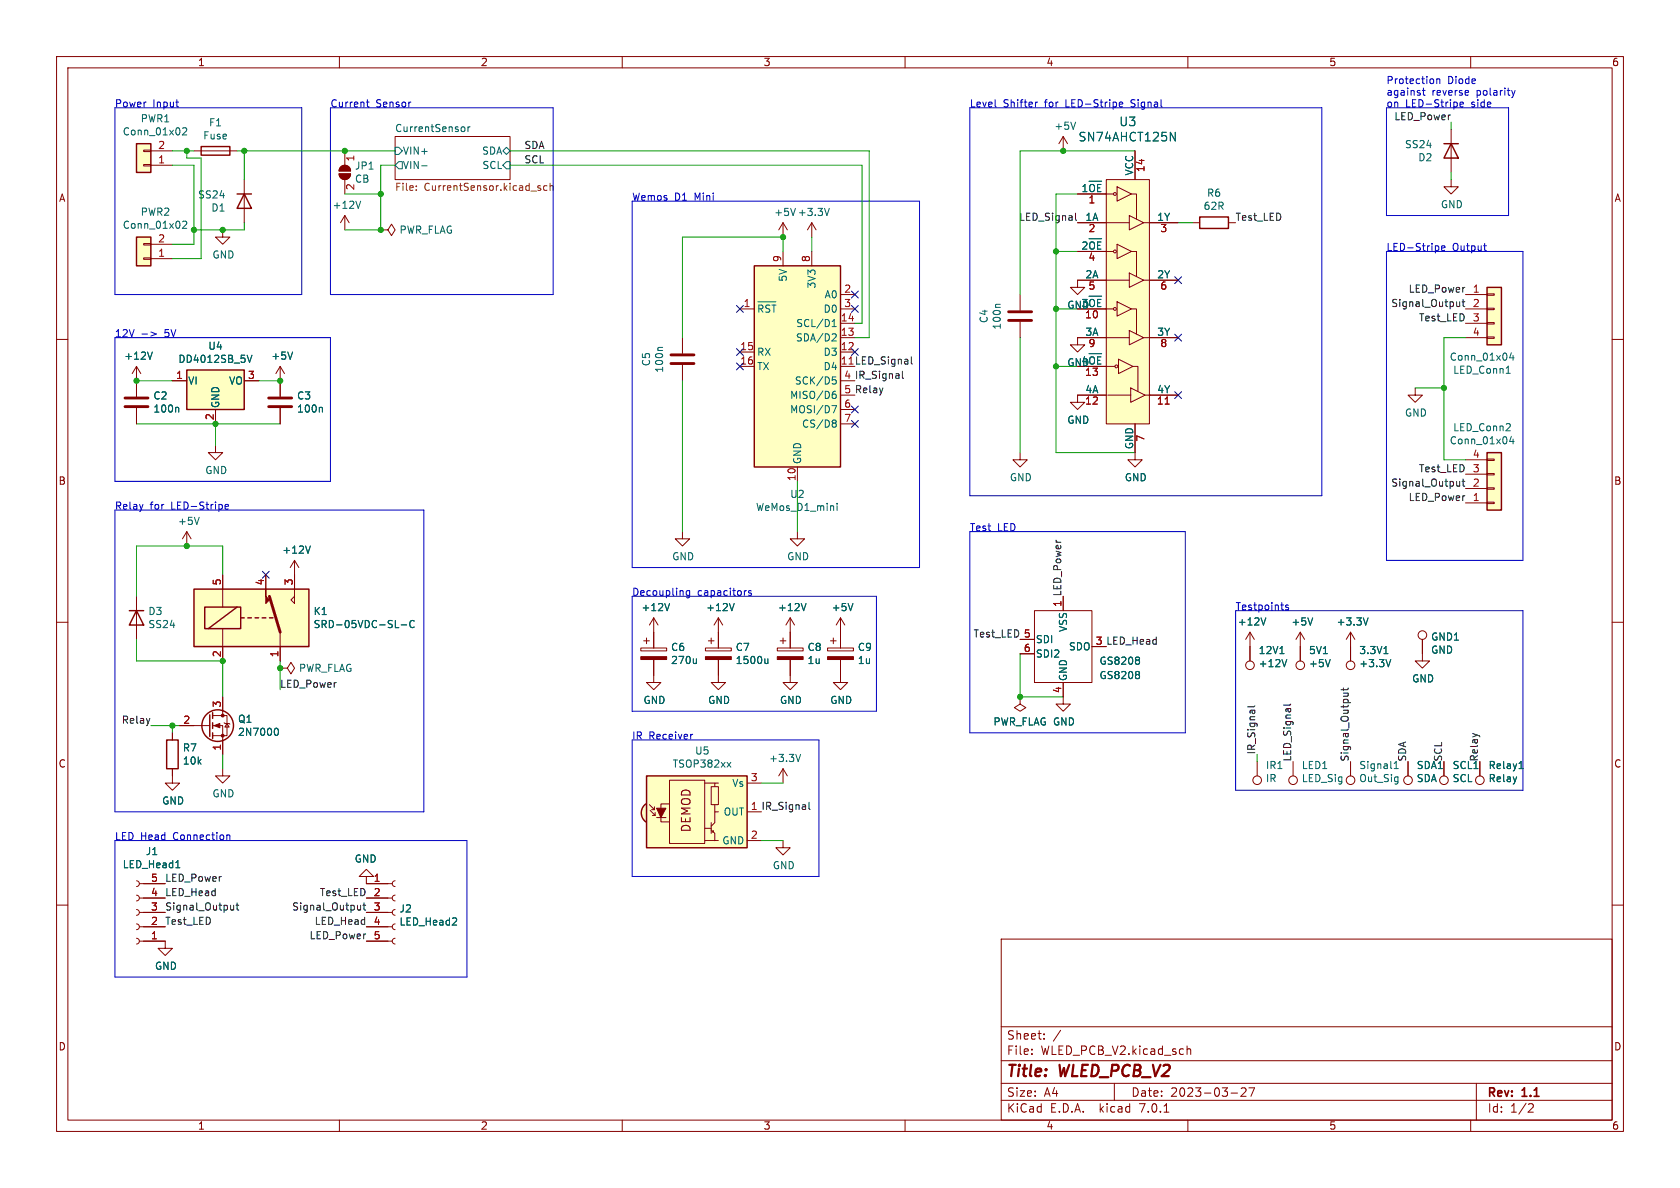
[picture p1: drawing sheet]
<svg xmlns="http://www.w3.org/2000/svg" width="297mm" height="210mm" viewBox="0 0 297 210" stroke-linecap="round" stroke-linejoin="round" font-family="sans-serif">
<g fill="none" stroke="#840000" stroke-width=".18">
<path d="M10 10h277v190h-277zM12 12h273v186h-273zM60 10v2M110 10v2M160 10v2M210 10v2M260 10v2M25.4 26.5h1.3v.3h-1.3zM25.4 29.1h1.3v.2h-1.3zM26.7 29.2h3.8M26.7 26.7h3.8M34.3 26.7h7.6"/>
<path d="M43.2 31.8v7.6M59.9 30.7h2.1a1.02 1.02 0 0 1-1 1 1.02 1.02 0 0 1-1.1-1zM60.3 29.5a1.02 1.02 0 0 1 1.1-.2 1.02 1.02 0 0 1 .6 .9h-2.1zM61 26.7v2.5M61 31.8v2.5M61 38.1v2.5M61 38.1l-.8 1.3M61 38.1l.7 1.3M69.8 24.1h20.4v7.7h-20.4zM138.4 39.4v2.5M138.4 39.4l-.7 1.2M138.4 39.4l.8 1.2"/>
<path d="M143.5 39.4v2.5M143.5 39.4l-.8 1.2M143.5 39.4l.8 1.2M188 24.1v2.6M188 24.1l-.8 1.3M188 24.1l.7 1.3M190.5 39.4h9.1M190.5 34.3h5.1M195.6 31.8h7.6v43.1h-7.6zM197.5 33l2.5 1.3-2.5 1.3zM199.6 38.1l2.6 1.3-2.6 1.2zM200 34.3h.9v4.4"/>
<path d="M200.7 26.7v5.1M202.1 39.4h1M203.2 39.4h5.1M210.8 39.4h1.3M217.2 39.4h1.2M256.5 31.8v1.2h1.3l-1.3 1.3-1.2-1.3h1.2M256.5 22.9v7.6M10 60h2M25.4 43.1h1.3v.2h-1.3zM25.4 45.6h1.3v.2h-1.3zM26.7 45.7h3.8M26.7 43.2h3.8"/>
<path d="M39.4 40.6v1.3h1.2l-1.2 1.3-1.3-1.3h1.3M67.3 40.6h1.3l.6-1 .6 1-.6 1.1-.6-1.1M67.3 40.6h.1M120.6 59.7v2.8M130.8 54.6h2.5M138.4 44.5v2.5M143.5 44.5v2.5M148.6 54.6h2.5M148.6 59.7h2.5M148.6 57.2h2.5M148.6 52.1h2.5M180.3 52.1v2.8"/>
<path d="M180.3 56.9v2.8M190.5 54.6h5.1M190.5 44.5h5.1M197.5 53.3l2.5 1.3-2.5 1.3zM197.5 43.2l2.5 1.3-2.5 1.2zM199.6 59.7h-9.1v1.3h1.3l-1.3 1.2-1.3-1.2h1.3M199.6 49.5h-9.1v1.3h1.3l-1.3 1.3-1.3-1.3h1.3M199.6 58.4l2.6 1.3-2.6 1.3zM199.6 48.3l2.6 1.2-2.6 1.3zM200 54.6h.9v4.5M200 44.5h.9v4.4M202.1 59.7h1"/>
<path d="M202.1 49.5h1M203.2 59.7h5.1M203.2 49.5h5.1M259.1 54.6h3.8M259.1 59.7h3.8M259.1 57.2h3.8M259.1 52.1h3.8M262.9 59.6h1.3v.2h-1.3zM262.9 57h1.3v.3h-1.3zM262.9 54.5h1.3v.2h-1.3zM262.9 51.9h1.3v.3h-1.3zM285 60h2"/>
<path d="M24.1 64.8l-.7 1.2M24.1 64.8v5.3M24.1 72.1v2.8M24.1 64.8l.8 1.2M30.5 67.3h2.5M38.1 78.7v1.3h1.3l-1.3 1.3-1.3-1.3h1.3M38.1 72.4v2.5M43.2 67.3h2.5M49.5 64.8v5.3M49.5 72.1v2.8M49.5 64.8l-.7 1.2M49.5 64.8l.8 1.2"/>
<path d="M120.6 64.5v2.8M130.8 62.2h2.5M130.8 64.8h2.5M148.6 67.3h2.5M148.6 62.2h2.5M148.6 69.9h2.5M148.6 72.4h2.5M148.6 74.9h2.5M190.5 64.8h5.1M195.6 69.9h-5.1v1.2h1.3l-1.3 1.3-1.3-1.3h1.3M195.8 69.9h4.1M197.7 63.5l2.6 1.3-2.6 1.2z"/>
<path d="M199.9 68.6l2.5 1.3-2.5 1.2zM200.3 64.8h.9v4.4M200.7 74.9v6.4h1.2l-1.2 1.3-1.3-1.3h1.3M202.3 69.9h6M250.2 68.6v1.3h1.3l-1.3 1.2-1.3-1.2h1.3M33 94l-.7 1.3M33 94v2.5M33 94l.8 1.3M52.1 99.1v7.6l-.7-.7 .7-.6M52.1 99.1l-.8 1.2M52.1 99.1l.7 1.2M120.6 94v1.3h1.3l-1.3 1.2-1.2-1.2h1.2"/>
<path d="M141 94v1.3h1.2l-1.2 1.2-1.3-1.2h1.3M141 82.6v2.5M180.3 80v1.3h1.3l-1.3 1.3-1.2-1.3h1.2M259.1 88.9h3.8M259.1 86.4h3.8M259.1 83.8h3.8M259.1 81.3h3.8M262.9 81.2h1.3v.2h-1.3zM262.9 83.7h1.3v.2h-1.3zM262.9 86.2h1.3v.3h-1.3zM262.9 88.8h1.3v.2h-1.3zM10 110h2"/>
<path d="M24.1 105.4v7.6M39.4 101.6v5.7M39.4 111.1v5.7M47 101.6v2.5M49.5 118.1h1.3l.6-1 .7 1-.7 1-.6-1M49.5 118.1h.1M49.5 111.8v5M113.3 114.6h4.6v.5h-4.6zM113.8 113.3h1M114.3 112.8v1M115.6 116.6v4.1h1.2l-1.2 1.2-1.3-1.2h1.3M115.6 109.2v5.4"/>
<path d="M115.6 109.2l-.8 1.3M115.6 109.2l.7 1.3M124.7 114.6h4.6v.5h-4.6zM125.2 113.3h1M125.7 112.8v1M127 116.6v4.1h1.3l-1.3 1.2-1.3-1.2h1.3M127 109.2l-.8 1.3M127 109.2v5.4M127 109.2l.8 1.3M137.4 114.6h4.6v.5h-4.6zM137.9 113.3h1M138.4 112.8v1"/>
<path d="M139.7 116.6v4.1h1.3l-1.3 1.2-1.3-1.2h1.3M139.7 109.2l-.8 1.3M139.7 109.2v5.4M139.7 109.2l.8 1.3M146.3 114.6h4.6v.5h-4.6zM146.8 113.3h1M147.3 112.8v1M148.6 116.6v4.1h1.3l-1.3 1.2-1.3-1.2h1.3M148.6 109.2v5.4M148.6 109.2l-.8 1.3M148.6 109.2l.8 1.3M180.3 113h2.6"/>
<path d="M180.3 115.6h2.6M182.9 108h10.1v12.7h-10.1zM188 105.4v2.6M193 114.3h2.6M221 111.8l-.8 1.2M221 111.8v5M221 111.8l.7 1.2M229.9 111.8v5M229.9 111.8l-.8 1.2M229.9 111.8l.7 1.2M238.8 111.8v5M238.8 111.8l-.8 1.2"/>
<path d="M238.8 111.8l.7 1.2M251.5 113v3.8h1.2l-1.2 1.3-1.3-1.3h1.3M285 110h2M30.5 135.9v2.5h1.2l-1.2 1.3-1.3-1.3h1.3M30.5 129.5v1.3M31.7 128.3h5.4M37.6 128.3h1.8v5.1M37.6 126.5h2.5v3.5h-2.5M39.4 135.9v1.3h1.2l-1.2 1.2-1.3-1.2h1.3M39.4 123.2v3.3M39.6 127.8l.2 .1h.7l.1 .1M40.1 127.9l.4 .6h-.7z"/>
<path d="M118.4 137.9h6.2v11.2h-6.2zM124.6 138.4h1.8M125.7 139.1h1.3v3.1h-1.3zM127 138.4h-.6v.7M132.1 138.4h2.5M138.4 135.9l-.7 1.3M138.4 135.9v2.5M138.4 135.9l.8 1.3M180.3 123.2v1.3l1.1 .6-1.1 .6-1-.6 1-.6M180.3 123.2h.1M188 120.7v3.8h1.2l-1.2 1.2-1.3-1.2h1.3M222.2 134.6v2.6"/>
<path d="M228.6 134.6v2.6M238.8 134.6v2.6M248.9 134.6v2.6M255.3 134.6v2.6M261.6 134.6v2.6M10 160h2M24.1 155.7l.4 .2 .1 .3-.1 .4-.4 .1M24.1 158.2l.4 .2 .1 .4-.1 .3-.4 .2M24.6 156.2h4.6M24.6 158.8h4.6M64.8 154.9h1.2l-1.2-1.2-1.3 1.2h1.3v1.3h4.5M64.8 158.8h4.5"/>
<path d="M69.8 158.2l-.3 .2-.2 .3 .2 .4 .3 .2M69.8 155.7l-.3 .1-.2 .4 .2 .4 .3 .1M114.8 142.2l.9 .9M114.9 143.3l.9 .8M115.2 143.1h.5M115.3 144.1h.5M115.7 142.6v.5M115.8 143.6v.5M116.1 144.5h1.6M118.4 142.1h-1.6v3.2h1.6M124.6 148.6h1.8M124.6 146.4h1.1"/>
<path d="M125.7 146.7l.7 .6v1.3h.6M125.7 145.4v1.9M126.1 146.8v.3h-.2M126.4 142.2v1.3M127 143.5h-.6v1.9l-.7 .7M132.1 148.6h2.5M132.1 143.5h2.5M138.4 148.6v1.3h1.3l-1.3 1.2-1.2-1.2h1.2M285 160h2M24.1 160.8l.4 .1 .1 .4-.1 .4-.4 .1M24.1 163.3l.4 .2 .1 .3-.1 .4-.4 .1M24.1 165.9l.4 .1 .1 .4-.1 .3-.4 .2"/>
<path d="M24.6 166.4h4.6v1.2h1.3l-1.3 1.3-1.3-1.3h1.3M24.6 161.3h4.6M24.6 163.8h4.6M64.8 161.3h4.5M64.8 163.8h4.5M64.8 166.4h4.5M69.8 165.9l-.3 .1-.2 .4 .2 .3 .3 .2M69.8 163.3l-.3 .2-.2 .3 .2 .4 .3 .1M69.8 160.8l-.3 .1-.2 .4 .2 .3 .3 .2M177 166h108v32h-108zM60 198v2M110 198v2"/>
<path d="M160 198v2M177 194.5h108M177 191.5h108M177 187.5h108M177 181.5h108M182.4 186.3v.1M182.4 185.5v.1M184.6 183.6v.1M184.6 182.8v.1M197 191.5v3M205.8 196.6h.8M209.9 184.9v1.5"/>
<path d="M209.9 185.5l.2-.1 .3 .1 .1 .9M210 198v2M217.6 193.2h1.2M219.4 192.4l.6-.1 .2 .1 .1 .3-.9 1.1h.9M220.8 192.3h1l-.7 1.5M260 198v2M261 191.5v6.5M270.4 195.1l.5 .1 .2 .3-1 1.1h1"/>
<circle cx="197.4" cy="64.8" r=".25"/>
<circle cx="221" cy="117.6" r=".76"/>
<circle cx="229.9" cy="117.6" r=".76"/>
<circle cx="238.8" cy="117.6" r=".76"/>
<circle cx="251.5" cy="112.3" r=".76"/>
<circle cx="222.2" cy="137.9" r=".76"/>
<circle cx="228.6" cy="137.9" r=".76"/>
<circle cx="238.8" cy="137.9" r=".76"/>
<circle cx="248.9" cy="137.9" r=".76"/>
<circle cx="255.3" cy="137.9" r=".76"/>
<circle cx="261.6" cy="137.9" r=".76"/>
</g>
<path d="M69.8 24.1h20.4v7.7h-20.4z" fill="#fff" stroke="#fff" stroke-width=".18"/>
<g fill="none" stroke="#006464" stroke-width=".18">
<path d="M32.3 22.7l.5-.1 .2 .3-.8 1h.8M32.3 39.2l.5-.1 .2 .4-.8 .9h.8M63.8 35.6l-.5 1.2M69.8 26h.7l.6 .7-.6 .6h-.7zM69.8 29.2l.7-.6h.6v1.2h-.6zM74.5 29.3h1M81.9 22.4l.3 .3v.3l-.3 .3M82.7 22.4v.9M83.1 22.4l-.4 .3M88.9 29.2l.6-.6h.7v1.2h-.7zM88.9 26.7l.6-.7 .7 .7-.7 .6zM146.6 36.8l-.4 1.3"/>
<path d="M190.2 21.6l-.5 1.3M192.5 32h2.3M206.9 23.4l.9 1.5v-1.5M134 53.4h3.2M134.9 54.2l-.3-.3h-.4v1.3M136.1 54l-.5-.1-.2 .3M136.5 53.9h.7M136.8 53.9v1.3M147.1 57.7h.7M147.1 56.8l.4-.3v1.2M147.3 59l.4 .1 .1 .3-.7 .9h.7M176.8 53.8h-.6l-.2 .2"/>
<path d="M192.5 52.4h2.3M192.5 42.2h2.3M26.9 62.2l-.4 1.3M31.4 72l.2 .2v.7M43.7 62.8l.4 1.3 .4-1.3M51.7 62.2l-.4 1.3M56.8 72l.2 .2v.7M117.1 61.4h-.6l-.2 .2M147.1 71.7h.8l-.5 1.3M147.2 66.6h.6M147.3 67.1h.3l.2 .3-.1 .4-.4 .1M147.4 69.7h.2l.2 .2v.4l-.4 .1"/>
<path d="M147.4 74.2h.2l.2 .3-.2 .3M147.4 74.8h.2M147.6 74.8l.2 .2v.3l-.2 .2h-.2M147.7 69.2h-.3M192.5 62.5h2.3M266.3 66h.7M267.2 77.1l-.3 .9h.8M267.2 62.4l-.3 .9h.8M267.5 62.8v.9M267.5 77.6v.9M35.2 91.4l-.4 1.3M54.9 96.5l-.5 1.3"/>
<path d="M148 89v.1M148 89.4v.8M70.9 110.5h1M73.2 109.8a.6 .6 0 0 0-.8 .4 .6 .6 0 0 0 .6 .8l.2-.2M118.4 106.7l-.5 1.3M123.1 116.5v.8M123.1 117.2l-.2 .1M129.8 106.7l-.4 1.3M135.8 116.5v.8M135.8 117.2l-.4 .1M142.5 106.7l-.4 1.3M150.8 106.7l-.4 1.3"/>
<path d="M201.3 116.2l.2 .2-.2 .2M201.3 116.8l.2 .1-.2 .5M201.3 118.8l.2 .1-.2 .3M201.3 119.3l.2 .2-.2 .4M223.8 109.2l-.4 1.3M226.3 115.5h.7M227.5 116.6l-.4 1.3M232.1 109.2l-.5 1.3M235.2 116.6l-.5 1.3M241.9 109.2l-.5 1.3M244.7 115.5h.7M245.9 116.6l-.5 1.3"/>
<path d="M48.7 128.8l.1-.1a.68 .68 0 0 1 .4 .7 .68 .68 0 0 1-.4 .6l-.1-.1M128.5 134.8l.7 .8M129.2 134.8l-.7 .8M141.5 133.4l-.4 1.2M246.5 135.9h.7M246.5 135l.3-.4v1.3M268.5 135.9h.8M268.8 134.8l.1-.2v1.3M31.1 153.4h.7"/>
</g>
<path d="M73.6 33.5v.2M73.6 32.9v.1M95.2 33.2l.4 .1v.2l-.2 .2h-.2M95.2 32.8l.4 .1M96.7 32.9l-.4-.1-.2 .3 .1 .5h.5M97.2 32.9l.2-.1 .3 .1 .1 .8M97.2 32.4v1.3" fill="none" stroke="#725600" stroke-width=".18"/>
<g fill="#840000" stroke="#840000" stroke-width=".18">
<path d="M60.3 29.5a1.02 1.02 0 0 1 1.1-.2 1.02 1.02 0 0 1 .6 .9h-2.1z"/>
<path d="M59.9 30.7h2.1a1.02 1.02 0 0 1-1 1 1.02 1.02 0 0 1-1.1-1z"/>
<path d="M146.3 116.1h4.6v.5h-4.6z"/>
<path d="M37.8 128.3l1.1-.4v.8z"/>
<path d="M113.3 116.1h4.6v.5h-4.6z"/>
<path d="M47 104.1v1.3l.6 .6-.6 .7z"/>
<path d="M124.7 116.1h4.6v.5h-4.6z"/>
<path d="M137.4 116.1h4.6v.5h-4.6z"/>
<path d="M116.1 142.9h1.6l-.9 1.6z"/>
<circle cx="39.4" cy="130" r=".25"/>
<circle cx="39.4" cy="126.5" r=".25"/>
</g>
<g fill="#ffffc2" stroke="#ffffc2" stroke-width=".18">
<path d="M24.1 25.4h2.6v5.1h-2.6z"/>
<path d="M24.1 41.9h2.6v5.1h-2.6z"/>
<path d="M33 65.4h10.2v7h-10.2z"/>
<path d="M133.3 47h15.3v35.6h-15.3z"/>
<path d="M195.6 31.8h7.6v43.1h-7.6z"/>
<path d="M34.3 104.1h20.3v10.2h-20.3z"/>
<path d="M114 142.3l.2-.2 1.1 1.6-1.1 1.6a1.97 1.97 0 0 1-.2-3z"/>
<path d="M114.3 137.2h17.8v12.7h-17.8z"/>
<path d="M262.9 80h2.5v10.2h-2.5z"/>
<path d="M262.9 50.8h2.5v10.2h-2.5z"/>
</g>
<g fill="none" stroke="#840000" stroke-width=".25">
<path d="M24.1 25.4h2.6v5.1h-2.6zM35.6 25.9h5v1.5h-5zM41.9 34.3h2.5M43.2 34.3l1.2 2.5h-2.5zM212.1 38.4h5.1v2h-5.1zM255.3 25.4h2.5M256.5 25.4l1.3 2.5h-2.5zM24.1 41.9h2.6v5.1h-2.6zM133.3 47h15.3v35.6h-15.3zM262.9 50.8h2.5v10.2h-2.5zM33 65.4h10.2v7h-10.2zM262.9 80h2.5v10.2h-2.5z"/>
<path d="M22.9 108h2.5M24.1 108l1.3 2.5h-2.5zM34.3 104.1h20.3v10.2h-20.3zM36.2 107.3h6.3v3.8h-6.3zM41.9 107.3l-5.1 3.8M42.5 109.2h.7M43.8 109.2h.6M45.1 109.2h.6M46.4 109.2h.6M47.6 109.2h.7M29.5 130.8h2v5.1h-2zM37.1 126.4v3.8"/>
<path d="M37.6 126v1M37.6 127.8v1M37.6 129.5v1.1M114.3 137.2h17.8v12.7h-17.8zM114.2 142.1a1.97 1.97 0 0 0 0 3.2"/>
<circle cx="38.5" cy="128.3" r="2.79"/>
</g>
<path d="M178.3 56.6h4.1M178.3 55.1h4.1M22.1 71.9h4.1M22.1 70.4h4.1M47.5 71.9h4.1M47.5 70.4h4.1M118.6 64.3h4.1M118.6 62.7h4.1M47.6 105.4l1.9 6.4" fill="none" stroke="#840000" stroke-width=".51"/>
<path d="M206 71.4h.7" fill="none" stroke="#a90000" stroke-width=".18"/>
<g fill="none" stroke="#0f0f0f" stroke-width=".18">
<path d="M190.1 37.7v1.1l.2 .2M258.1 53.3v.9M258.1 54.1l-.2 .1-.3-.1M258.5 53.3h.5M258.7 52.9v1.1l.3 .2M159.5 65.6v1.1l.2 .2M161.1 63.1v1.1l.2 .2M258.1 85.1v.8M258.1 85.8l-.2 .1h-.3M258.5 85.1h.5M258.7 84.7v1.1l.3 .1M221.8 124.8l-.1 .1h-1.1"/>
<path d="M228.2 124.5l-.2 .1h-1.1M237.5 122.5h.8M237.5 121.6v.5M238.2 122.5l.1 .4M238.3 121.6l-.1 .3h-1.1M41.9 159.6v1.1l.3 .2M64.3 159.6v1.1l.3 .2M143 141.8v1.1l.2 .2M41.3 160.8l-.4 .1M41.3 160v.9M41.7 160h.5M63.7 160v.9"/>
<path d="M63.7 160.8l-.1 .1-.3-.1M64.2 160h.4"/>
</g>
<g fill="none" stroke="#0000c2" stroke-width=".18">
<path d="M20.3 19.1h33v33h-33zM31.1 18h.5M31.4 18.9h.2M58.4 19.1h39.4v33h-39.4zM64.8 18h.5M65 17.6v1.1l.3 .2M171.4 19.1h62.3v68.5h-62.3zM183.4 18l-.3 .3M197.9 18.5l.6-.1-.1-.3-.3-.1-.2 .2v.6h.5M245.1 19.1h21.6v19h-21.6zM251.5 16h.4M251.6 15.6v1.1l.3 .1"/>
<path d="M254 13.9v.9M254 14.1l.2-.2 .3 .1v.8M258.1 18.5l.6-.1v-.3l-.4-.1-.2 .2 .1 .6h.5M259.6 16.1v.2l-.6 .1M267.2 16l.3 .8M267.5 16.8l-.1 .4M267.8 16l-.3 .8M111.8 35.6h50.8v64.7h-50.8zM20.3 59.7h38.1v25.4h-38.1zM25.1 59.1h1M26.7 58.7l.9 .4-.9 .3M245.1 44.5h24.1v54.6h-24.1z"/>
<path d="M254.3 43.6v.6M254.8 43.9l.7-.1-.1-.3-.4-.1-.2 .2 .1 .6h.5M262.3 43.4h.5M262.6 44.3h.2M20.3 90.2h54.6v53.3h-54.6zM39.8 89.6l.6-.1-.1-.3h-.3l-.2 .1 .1 .7h.4M171.4 94h38.1v35.5h-38.1zM111.8 105.4h43.1v20.3h-43.1zM121.9 104.4v1l-.2 .3-.3-.1M121.9 104.5l-.3-.1-.3 .2 .1 .6h.5M131.8 104.4h.2M132.8 104.5l-.3-.1-.2 .2 .1 .2 .4 .1v.3h-.5"/>
<path d="M218.4 108h50.8v31.7h-50.8zM227.8 107l-.3-.1-.2 .2v.2l.5 .1v.3h-.5M111.8 130.8h33v24.1h-33zM122.5 129.8l-.3 .1M20.3 148.6h62.2v24.1h-62.2zM40.1 147.7l.2-.1h.3v.8"/>
</g>
<g fill="none" stroke="#009600" stroke-width=".18">
<path d="M30.5 26.7h3.8M30.5 29.2h3.8v14h-3.8M33 26.7v1.2h2.6v17.8h-5.1M41.9 26.7h27.9M43.2 39.4v1.2h-8.9M43.2 26.7v5.1M61 34.3h6.3M69.8 29.2h-2.5v11.4h-6.3M90.2 29.2h62.2v28h-1.3M90.2 26.7h63.5v33h-2.6M190.5 34.3h-3.8v45.7h14M200.7 26.7h-20.4v25.4"/>
<path d="M208.3 39.4h2.5M256.5 21.6v1.3M256.5 30.5v1.3M138.4 44.5v-2.6h-17.8v17.8M143.5 41.9v2.6M180.3 59.7v20.3M186.7 54.6h3.8M186.7 44.5h3.8M259.1 59.7h-3.8v21.6h3.8M24.1 74.9h25.4M24.1 67.3h6.4M38.1 74.9v3.8"/>
<path d="M45.7 67.3h3.8M120.6 67.3v26.7M186.7 64.8h3.8M250.2 68.6h5.1M141 85.1v8.9M24.1 113v3.8h15.3v6.4M39.4 101.6v-5.1h-15.3v8.9M49.5 116.8v5.1M180.3 115.6v7.6h7.7M26.7 128.3h5M30.5 128.3v1.2M39.4 133.4v2.5"/>
<path d="M134.6 138.4h3.8M222.2 133.4v1.2M134.6 148.6h3.8"/>
</g>
<g fill="none" stroke="#000084" stroke-width=".18">
<path d="M130.2 54l1.2 1.2M131.4 54l-1.2 1.2M150.5 54l1.2 1.2M150.5 51.5l1.2 1.2M151.7 54l-1.2 1.2M151.7 51.5l-1.2 1.2M207.7 48.9l1.2 1.2M207.7 59.1l1.2 1.2M208.9 48.9l-1.2 1.2M208.9 59.1l-1.2 1.2M130.2 64.2l1.2 1.2M130.2 61.6l1.2 1.2"/>
<path d="M131.4 64.2l-1.2 1.2M131.4 61.6l-1.2 1.2M150.5 74.3l1.2 1.2M150.5 71.8l1.2 1.2M150.5 61.6l1.2 1.2M151.7 74.3l-1.2 1.2M151.7 71.8l-1.2 1.2M151.7 61.6l-1.2 1.2M207.7 69.2l1.2 1.3M208.9 69.2l-1.2 1.3M46.4 101l1.2 1.2M47.6 101l-1.2 1.2"/>
</g>
<g fill="#009600" stroke="#009600" stroke-width=".18">
<circle cx="34.3" cy="40.6" r=".46"/>
<circle cx="33" cy="26.7" r=".46"/>
<circle cx="24.1" cy="67.3" r=".46"/>
<circle cx="49.5" cy="67.3" r=".46"/>
<circle cx="38.1" cy="74.9" r=".46"/>
<circle cx="49.5" cy="118.1" r=".46"/>
<circle cx="39.4" cy="116.8" r=".46"/>
<circle cx="30.5" cy="128.3" r=".46"/>
<circle cx="33" cy="96.5" r=".46"/>
<circle cx="67.3" cy="34.3" r=".46"/>
<circle cx="61" cy="26.7" r=".46"/>
<circle cx="43.2" cy="26.7" r=".46"/>
<circle cx="39.4" cy="40.6" r=".46"/>
<circle cx="67.3" cy="40.6" r=".46"/>
<circle cx="188" cy="26.7" r=".46"/>
<circle cx="186.7" cy="64.8" r=".46"/>
<circle cx="186.7" cy="54.6" r=".46"/>
<circle cx="186.7" cy="44.5" r=".46"/>
<circle cx="138.4" cy="41.9" r=".46"/>
<circle cx="180.3" cy="123.2" r=".46"/>
<circle cx="255.3" cy="68.6" r=".46"/>
</g>
<g font-size="2.8" fill="#840000">
<text x="178" y="190.8">Title:</text>
<text x="187.4" y="190.8">WLED_PCB_V2</text>
</g>
<g font-size="2.1" fill="#006464">
<text x="197.8" y="22.5">U3</text>
<text x="190.6" y="25.2">SN74AHCT125N</text>
</g>
<g font-size="2.1" fill="#840000">
<text x="122.3" y="147.2" transform="rotate(-90 122.3 147.2)">DEMOD</text>
<text x="178" y="183.9">Sheet:</text>
<text x="186.2" y="183.9">/</text>
<text x="178" y="186.6">File:</text>
<text x="184" y="186.6">WLED_PCB_V2.kicad_sch</text>
<text x="178" y="196.8">KiCad</text>
<text x="178" y="194">Size:</text>
<text x="184.6" y="194">A4</text>
<text x="185.7" y="196.8">E.D.A.</text>
<text x="194.4" y="196.8">kicad</text>
<text x="200" y="194">Date:</text>
<text x="201.5" y="196.8">7.0.1</text>
<text x="206.9" y="194">2023-03-27</text>
<text x="263" y="194.2">Rev:</text>
<text x="263" y="196.8">Id:</text>
<text x="267" y="196.8">1/2</text>
<text x="269.2" y="194.2">1.1</text>
</g>
<g font-size="1.8" fill="#840000">
<text x="35" y="11.8">1</text>
<text x="85" y="11.8">2</text>
<text x="135" y="11.8">3</text>
<text x="185" y="11.8">4</text>
<text x="235" y="11.8">5</text>
<text x="285" y="11.8">6</text>
<text x="10.4" y="35.8">A</text>
<text x="285.4" y="35.8">A</text>
<text x="10.3" y="85.8">B</text>
<text x="285.3" y="85.8">B</text>
<text x="10.3" y="135.8">C</text>
<text x="285.3" y="135.8">C</text>
<text x="10.3" y="185.8">D</text>
<text x="285.3" y="185.8">D</text>
<text x="35" y="199.8">1</text>
<text x="85" y="199.8">2</text>
<text x="135" y="199.8">3</text>
<text x="185" y="199.8">4</text>
<text x="235" y="199.8">5</text>
<text x="285" y="199.8">6</text>
</g>
<g font-size="1.8" fill="#0000c2">
<text x="245.1" y="14.9">Protection</text>
<text x="245.1" y="17">against</text>
<text x="253.2" y="17">reverse</text>
<text x="255.9" y="14.9">Diode</text>
<text x="261.1" y="17">polarity</text>
<text x="20.3" y="19.1">Power</text>
<text x="27" y="19.1">Input</text>
<text x="58.4" y="19.1">Current</text>
<text x="66.5" y="19.1">Sensor</text>
<text x="171.4" y="19.1">Level</text>
<text x="177.4" y="19.1">Shifter</text>
<text x="184.8" y="19.1">for</text>
<text x="188.5" y="19.1">LED-Stripe</text>
<text x="200.2" y="19.1">Signal</text>
<text x="245.1" y="19.1">on</text>
<text x="248.5" y="19.1">LED-Stripe</text>
<text x="260.2" y="19.1">side</text>
<text x="111.8" y="35.6">Wemos</text>
<text x="119.3" y="35.6">D1</text>
<text x="122.8" y="35.6">Mini</text>
<text x="245.1" y="44.5">LED-Stripe</text>
<text x="256.8" y="44.5">Output</text>
<text x="20.3" y="59.7">12V</text>
<text x="29.2" y="59.7">5V</text>
<text x="20.3" y="90.2">Relay</text>
<text x="26.6" y="90.2">for</text>
<text x="30.3" y="90.2">LED-Stripe</text>
<text x="171.4" y="94">Test</text>
<text x="176.4" y="94">LED</text>
<text x="111.8" y="105.4">Decoupling</text>
<text x="123.3" y="105.4">capacitors</text>
<text x="218.4" y="108">Testpoints</text>
<text x="111.8" y="130.8">IR Receiver</text>
<text x="20.3" y="148.6">LED Head</text>
<text x="30.7" y="148.6">Connection</text>
</g>
<g font-size="1.8" fill="#006464">
<text x="24.8" y="21.8">PWR1</text>
<text x="36.9" y="22.5">F1</text>
<text x="69.8" y="23.4">CurrentSensor</text>
<text x="186.3" y="23.1">+5V</text>
<text x="21.6" y="24.1">Conn_01x02</text>
<text x="35.9" y="24.8">Fuse</text>
<text x="71.2" y="27.5">VIN+</text>
<text x="85.1" y="27.5">SDA</text>
<text x="248.3" y="26.4">SS24</text>
<text x="250.7" y="28.7">D2</text>
<text x="35" y="35.2">SS24</text>
<text x="62.7" y="30.1">JP1</text>
<text x="62.7" y="32.4">CB</text>
<text x="71.2" y="30">VIN-</text>
<text x="85.2" y="30">SCL</text>
<text x="191.1" y="34">1~{OE}</text>
<text x="200.4" y="31.1" transform="rotate(-90 200.4 31.1)">VCC</text>
<text x="213.3" y="34.9">R6</text>
<text x="21.6" y="40.6">Conn_01x02</text>
<text x="24.8" y="38.3">PWR2</text>
<text x="37.3" y="37.6">D1</text>
<text x="58.7" y="37.1">+12V</text>
<text x="70.6" y="41.5">PWR_FLAG</text>
<text x="136.8" y="38.3">+5V +3.3V</text>
<text x="191.8" y="39.1">1A</text>
<text x="204.5" y="39.1">1Y</text>
<text x="212.7" y="37.2">62R</text>
<text x="254.7" y="37">GND</text>
<text x="37.5" y="45.9">GND</text>
<text x="191.1" y="44.2">2~{OE}</text>
<text x="139.3" y="49.9" transform="rotate(-90 139.3 49.9)">5V</text>
<text x="144.3" y="51.1" transform="rotate(-90 144.3 51.1)">3V3</text>
<text x="145.7" y="52.9">A0</text>
<text x="191.8" y="49.3">2A</text>
<text x="204.5" y="49.3">2Y</text>
<text x="133.9" y="56">~{RST}</text>
<text x="140.6" y="58">SCL/D1</text>
<text x="145.5" y="55.4">D0</text>
<text x="174.8" y="57.2" transform="rotate(-90 174.8 57.2)">C4</text>
<text x="177.1" y="58.3" transform="rotate(-90 177.1 58.3)">100n</text>
<text x="188.6" y="54.7">GND</text>
<text x="191.1" y="54.4">3~{OE}</text>
<text x="191.8" y="59.4">3A</text>
<text x="204.5" y="59.4">3Y</text>
<text x="21.9" y="63.7">+12V</text>
<text x="31.5" y="64.3">DD4012SB_5V</text>
<text x="36.8" y="62">U4</text>
<text x="47.9" y="63.7">+5V</text>
<text x="115.1" y="64.8" transform="rotate(-90 115.1 64.8)">C5</text>
<text x="117.4" y="66" transform="rotate(-90 117.4 66)">100n</text>
<text x="133.9" y="63.1">RX</text>
<text x="133.9" y="65.6">TX</text>
<text x="140.6" y="60.5">SDA/D2</text>
<text x="145.5" y="65.6">D4</text>
<text x="145.5" y="63.1">D3</text>
<text x="188.6" y="64.9">GND</text>
<text x="191.1" y="64.5">4~{OE}</text>
<text x="256.2" y="63.9">Conn_01x04</text>
<text x="27.1" y="70.8">C2</text>
<text x="33.3" y="68.1">VI</text>
<text x="40.4" y="68.1">VO</text>
<text x="52.5" y="70.8">C3</text>
<text x="139.5" y="70.7">MISO/D6</text>
<text x="140.4" y="68.1">SCK/D5</text>
<text x="191.8" y="69.6">4A</text>
<text x="204.5" y="69.6">4Y</text>
<text x="256.8" y="66.2">LED_Conn1</text>
<text x="27.1" y="73.1">100n</text>
<text x="38.9" y="72.1" transform="rotate(-90 38.9 72.1)">GND</text>
<text x="52.5" y="73.1">100n</text>
<text x="139.5" y="73.2">MOSI/D7</text>
<text x="141.7" y="75.8">CS/D8</text>
<text x="188.6" y="75.1">GND</text>
<text x="248.3" y="73.8">GND</text>
<text x="256.8" y="76.4">LED_Conn2</text>
<text x="36.2" y="84">GND</text>
<text x="141.8" y="82" transform="rotate(-90 141.8 82)">GND</text>
<text x="200.4" y="79.5" transform="rotate(-90 200.4 79.5)">GND</text>
<text x="256.2" y="78.7">Conn_01x04</text>
<text x="139.6" y="88.2">U2</text>
<text x="178.5" y="85.2">GND</text>
<text x="198.8" y="85.2">GND</text>
<text x="31.4" y="93">+5V</text>
<text x="133.6" y="90.5">WeMos_D1_mini</text>
<text x="49.8" y="98">+12V</text>
<text x="118.8" y="99.2">GND</text>
<text x="139.1" y="99.2">GND</text>
<text x="26.2" y="108.9">D3</text>
<text x="26.2" y="111.2">SS24</text>
<text x="55.4" y="108.9">K1</text>
<text x="55.4" y="111.2">SRD-05VDC-SL-C</text>
<text x="113.3" y="108.2">+12V</text>
<text x="124.8" y="108.2">+12V</text>
<text x="137.5" y="108.2">+12V</text>
<text x="147" y="108.2">+5V</text>
<text x="183.1" y="113.9">SDI</text>
<text x="188.8" y="111.8" transform="rotate(-90 188.8 111.8)">VSS</text>
<text x="218.8" y="110.7">+12V</text>
<text x="228.3" y="110.7">+5V</text>
<text x="236.2" y="110.7">+3.3V</text>
<text x="252.9" y="113.4">GND1</text>
<text x="52.8" y="118.9">PWR_FLAG</text>
<text x="118.6" y="115.2">C6</text>
<text x="118.6" y="117.5">270u</text>
<text x="130" y="115.2">C7</text>
<text x="130" y="117.5">1500u</text>
<text x="142.7" y="115.2">C8</text>
<text x="142.7" y="117.5">1u</text>
<text x="151.6" y="115.2">C9</text>
<text x="151.6" y="117.5">1u</text>
<text x="183.1" y="116.4">SDI2</text>
<text x="188.8" y="115.1">SDO</text>
<text x="194.3" y="117.7">GS8208</text>
<text x="222.5" y="115.8">12V1</text>
<text x="222.5" y="118.1">+12V</text>
<text x="231.4" y="115.8">5V1</text>
<text x="231.4" y="118.1">+5V</text>
<text x="240.2" y="115.8">3.3V1</text>
<text x="240.2" y="118.1">+3.3V</text>
<text x="252.9" y="115.7">GND</text>
<text x="113.7" y="124.6">GND</text>
<text x="125.1" y="124.6">GND</text>
<text x="137.8" y="124.6">GND</text>
<text x="146.7" y="124.6">GND</text>
<text x="188.8" y="120.4" transform="rotate(-90 188.8 120.4)">GND</text>
<text x="194.3" y="120.2">GS8208</text>
<text x="249.6" y="120.8">GND</text>
<text x="42" y="127.9">Q1</text>
<text x="42" y="130.2">2N7000</text>
<text x="175.6" y="128.4">PWR_FLAG GND</text>
<text x="32.3" y="133">R7</text>
<text x="32.3" y="135.3">10k</text>
<text x="118.9" y="135.9">TSOP382xx</text>
<text x="122.8" y="133.5">U5</text>
<text x="135.9" y="134.9">+3.3V</text>
<text x="223.7" y="136.1">IR1</text>
<text x="230.1" y="136.1">LED1</text>
<text x="240.2" y="136.1">Signal1</text>
<text x="250.4" y="136.1">SDA1</text>
<text x="255" y="134.6" transform="rotate(-90 255 134.6)">SCL</text>
<text x="256.8" y="136.1">SCL1</text>
<text x="263.1" y="136.1">Relay1</text>
<text x="28.6" y="142.4">GND</text>
<text x="37.5" y="141.1">GND</text>
<text x="129.3" y="139.3">Vs</text>
<text x="223.7" y="138.4">IR</text>
<text x="230.1" y="138.4">LED_Sig</text>
<text x="240.2" y="138.4">Out_Sig</text>
<text x="250.4" y="138.4">SDA</text>
<text x="256.8" y="138.4">SCL</text>
<text x="263.1" y="138.4">Relay</text>
<text x="127.6" y="149.4">GND</text>
<text x="127.8" y="144.3">OUT</text>
<text x="21.6" y="153.6">LED_Head1</text>
<text x="25.7" y="151.3">J1</text>
<text x="62.6" y="152.6">GND</text>
<text x="136.6" y="153.8">GND</text>
<text x="70.6" y="161.5">J2</text>
<text x="70.6" y="163.8">LED_Head2</text>
<text x="27.3" y="171.6">GND</text>
</g>
<g font-size="1.8" fill="#0f0f0f">
<text x="246.4" y="21.3">LED_Power</text>
<text x="92.7" y="26.4">SDA</text>
<text x="92.7" y="28.9">SCL</text>
<text x="180" y="39.1">LED_Signal</text>
<text x="218.4" y="39.1">Test_LED</text>
<text x="248.9" y="51.8">LED_Power</text>
<text x="245.8" y="54.3">Signal_Output</text>
<text x="250.7" y="56.9">Test_LED</text>
<text x="148.6" y="64.5">11 LED_Signal</text>
<text x="149.2" y="67.1">4 IR_Signal</text>
<text x="149.2" y="69.6">5 Relay</text>
<text x="250.7" y="83.6">Test_LED</text>
<text x="245.8" y="86.1">Signal_Output</text>
<text x="248.9" y="88.6">LED_Power</text>
<text x="187.7" y="107.3" transform="rotate(-90 187.7 107.3)">1 LED_Power</text>
<text x="172" y="112.8">Test_LED 5</text>
<text x="193.6" y="114">3 LED_Head</text>
<text x="49.5" y="121.7">LED_Power</text>
<text x="21.4" y="128">Relay</text>
<text x="222" y="133.4" transform="rotate(-90 222 133.4)">IR_Signal</text>
<text x="228.3" y="134.6" transform="rotate(-90 228.3 134.6)">LED_Signal</text>
<text x="238.5" y="134.6" transform="rotate(-90 238.5 134.6)">Signal_Output</text>
<text x="248.7" y="134.6" transform="rotate(-90 248.7 134.6)">SDA</text>
<text x="261.4" y="134.6" transform="rotate(-90 261.4 134.6)">Relay</text>
<text x="132.7" y="143.3">1 IR_Signal</text>
<text x="29.2" y="155.9">LED_Power</text>
<text x="29.2" y="158.5">LED_Head</text>
<text x="29.2" y="161">Signal_Output</text>
<text x="51.5" y="161">Signal_Output</text>
<text x="56.4" y="158.5">Test_LED</text>
<text x="29.2" y="163.6">Test_LED</text>
<text x="54.6" y="166.1">LED_Power</text>
<text x="55.5" y="163.6">LED_Head</text>
</g>
<g font-size="1.8" fill="#a90000">
<text x="27.9" y="29">1</text>
<text x="27.9" y="26.4">2</text>
<text x="62.9" y="28.6" transform="rotate(-90 62.9 28.6)">1</text>
<text x="62.9" y="33.7" transform="rotate(-90 62.9 33.7)">2</text>
<text x="202.6" y="30.5" transform="rotate(-90 202.6 30.5)">14</text>
<text x="192.4" y="36.2">1</text>
<text x="192.4" y="41.3">2</text>
<text x="205.1" y="41.3">3</text>
<text x="27.9" y="45.5">1</text>
<text x="27.9" y="42.9">2</text>
<text x="138.2" y="46.4" transform="rotate(-90 138.2 46.4)">9</text>
<text x="143.3" y="46.4" transform="rotate(-90 143.3 46.4)">8</text>
<text x="192.4" y="46.4">4</text>
<text x="149.2" y="51.8">2</text>
<text x="192.4" y="51.4">5</text>
<text x="205.1" y="51.4">6</text>
<text x="260.3" y="51.8">1</text>
<text x="131.4" y="54.4">1</text>
<text x="148.6" y="59.4">13</text>
<text x="148.6" y="56.9">14</text>
<text x="149.2" y="54.4">3</text>
<text x="191.8" y="56.5">10</text>
<text x="260.3" y="54.4">2</text>
<text x="260.3" y="56.9">3</text>
<text x="260.3" y="59.4">4</text>
<text x="130.8" y="62">15</text>
<text x="130.8" y="64.5">16</text>
<text x="148.6" y="62">12</text>
<text x="192.4" y="61.6">9</text>
<text x="205.1" y="61.6">8</text>
<text x="31.1" y="67.1">1</text>
<text x="43.8" y="67.1">3</text>
<text x="191.8" y="71.8">12</text>
<text x="191.8" y="66.7">13</text>
<text x="204.5" y="71.8">11</text>
<text x="37.8" y="74.3" transform="rotate(-90 37.8 74.3)">2</text>
<text x="149.2" y="72.1">6</text>
<text x="149.2" y="74.7">7</text>
<text x="202.6" y="78.1" transform="rotate(-90 202.6 78.1)">7</text>
<text x="260.3" y="83.6">3</text>
<text x="260.3" y="81">4</text>
<text x="140.7" y="85.1" transform="rotate(-90 140.7 85.1)">10</text>
<text x="260.3" y="88.6">1</text>
<text x="260.3" y="86.1">2</text>
<text x="39.1" y="103.5" transform="rotate(-90 39.1 103.5)">5</text>
<text x="46.7" y="103.5" transform="rotate(-90 46.7 103.5)">4</text>
<text x="51.8" y="103.5" transform="rotate(-90 51.8 103.5)">3</text>
<text x="187.7" y="107.3" transform="rotate(-90 187.7 107.3)">1</text>
<text x="180.9" y="112.8">5</text>
<text x="39.1" y="116.2" transform="rotate(-90 39.1 116.2)">2</text>
<text x="49.3" y="116.2" transform="rotate(-90 49.3 116.2)">1</text>
<text x="180.9" y="115.3">6</text>
<text x="193.6" y="114">3</text>
<text x="39.1" y="125.1" transform="rotate(-90 39.1 125.1)">3</text>
<text x="187.7" y="122.6" transform="rotate(-90 187.7 122.6)">4</text>
<text x="32.4" y="128">2</text>
<text x="39.1" y="132.7" transform="rotate(-90 39.1 132.7)">1</text>
<text x="132.7" y="138.2">3</text>
<text x="132.7" y="148.3">2</text>
<text x="26.6" y="156">5</text>
<text x="66" y="156">1</text>
<text x="26.6" y="161">3</text>
<text x="26.6" y="158.5">4</text>
<text x="66" y="158.5">2</text>
<text x="66" y="161">3</text>
<text x="26.6" y="166.1">1</text>
<text x="26.6" y="163.6">2</text>
<text x="66" y="163.6">4</text>
<text x="66" y="166.1">5</text>
</g>
<g font-size="1.8" fill="#725600">
<text x="69.8" y="34">File:</text>
<text x="75" y="34">CurrentSensor.kicad_sch</text>
</g>
</svg>
